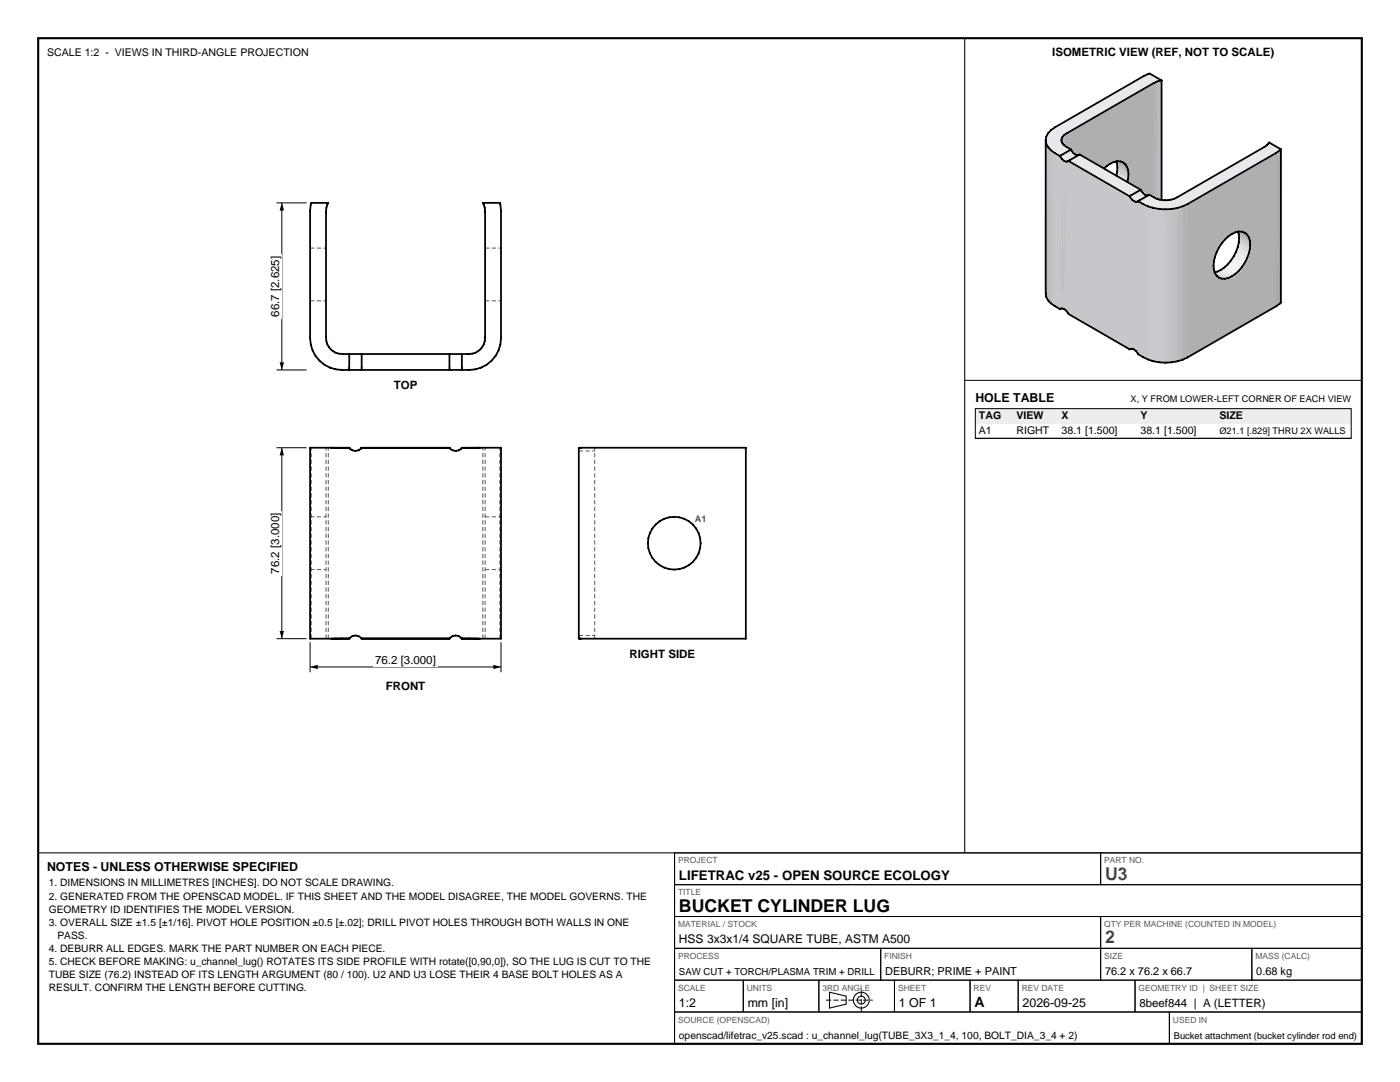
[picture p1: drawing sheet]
<svg xmlns="http://www.w3.org/2000/svg" width="279mm" height="216mm" viewBox="0 0 279 216" stroke-linecap="round" stroke-linejoin="round" font-family="sans-serif">
<path d="M7.6 7.6h264.2v200.7h-264.2z" fill="none" stroke="#000" stroke-width=".42"/>
<g fill="none" stroke="#000" stroke-width=".21">
<path d="M192.5 7.6v162.6M7.6 170.2h264.2M134.6 170.2v38.1M165.5 198l3.4 .8v1.6l-3.4 .8z"/>
<circle cx="171.9" cy="199.6" r="1.59"/>
<circle cx="171.9" cy="199.6" r=".79"/>
</g>
<g fill="none" stroke="#000" stroke-width=".2">
<path d="M61.9 128.1v6M61.9 133.1h38.1M100 128.1v6M134.6 170.2h85.1v6.3h-85.1zM134.6 176.5h137.2v6.4h-137.2zM219.7 170.2h52.1v6.3h-52.1zM134.6 182.9h85.1v6.3h-85.1zM134.6 189.2h41.2v6.4h-41.2zM134.6 195.6h13.7v6.3h-13.7zM148.3 195.6h15.1v6.3h-15.1zM163.4 195.6h15.1v6.3h-15.1zM175.8 189.2h43.9v6.4h-43.9z"/>
<path d="M178.5 195.6h15.1v6.3h-15.1zM193.6 195.6h9.6v6.3h-9.6zM203.2 195.6h23.3v6.3h-23.3zM219.7 182.9h52.1v6.3h-52.1zM219.7 189.2h30.1v6.4h-30.1zM226.5 195.6h45.3v6.3h-45.3zM249.8 189.2h22v6.4h-22zM134.6 201.9h98.8v6.4h-98.8zM233.4 201.9h38.4v6.4h-38.4z"/>
</g>
<path d="M164.8 199.6h9.4M171.9 201.9v-4.6" fill="none" stroke="#000" stroke-width=".2" stroke-dasharray="1.1 .4" stroke-linecap="butt"/>
<g fill="none" stroke="#595959" stroke-width=".2" stroke-dasharray=".8 .5" stroke-linecap="butt">
<path d="M61.9 49.5h3.2M96.8 49.5h3.2M61.9 60h3.2M96.8 60h3.2M115.5 90h3.2M61.9 113.7h3.2M61.9 103.1h3.2M96.8 113.7h3.2M96.8 103.1h3.2M62.1 127.4v-38.1M65.1 127.4v-38.1M65.5 127.4v-38.1"/>
<path d="M96.4 127.4v-38.1M96.8 127.4v-38.1M99.8 127.4v-38.1M115.5 126.8h3.2M118.7 127.4v-38.1"/>
</g>
<g fill="none" stroke="#000" stroke-width=".35">
<path d="M62.1 40.5h3.4l-.4 1v.7v25.1a3.2 3.2 0 0 0 3.3 3.3h25.1a3.2 3.2 0 0 0 3.3-3.3v-25.1l-.1-.7-.3-1h3.4l.2 1.6v25.4a6.4 6.4 0 0 1-6.4 6.3h-25.4a6.4 6.4 0 0 1-6.3-6.3v-25.4zM69.7 70.6v3.2M72.2 70.6l-.1 3.2M89.7 70.6v3.2M92.2 70.6l-.1 3.2M66.1 89.3l2.1 .1M69.7 89.3a1.52 1.52 0 0 0 2.5 0M69.7 89.4l-7.8-.1v38.1h7.8M72.1 89.4l17.6-.1a1.52 1.52 0 0 0 2.4 .1l7.9-.1v38.1h-7.9M95.8 89.3l-2.2 .1M115.5 89.4l33.3-.1v38.1h-33.3zM68.2 127.4h-2.1"/>
<path d="M69.7 127.4a1.52 1.52 0 0 1 2.5 0M72.1 127.4h17.6a1.52 1.52 0 0 1 2.5 0M92.1 127.4h.1M93.6 127.4h2.2M115.5 127.4h.1"/>
<circle cx="134.6" cy="108.4" r="5.3"/>
</g>
<path d="M61.9 133.1l1.5-.5v.9zM98.5 132.6l1.5 .5-1.5 .4z" fill="#000"/>
<path d="M74.5 130.3h12.9v2.8h-12.9z" fill-rule="evenodd" fill="#fff"/>
<path d="M55.2 89.3h6M56.2 89.3v38.1M55.2 127.4h6" fill="none" stroke="#000" stroke-width=".2"/>
<path d="M56.2 89.3l.5 1.6h-.9zM55.8 125.9h.9l-.5 1.5z" fill="#000"/>
<path d="M53.4 101.9h2.8v13h-2.8z" fill-rule="evenodd" fill="#fff"/>
<path d="M55.2 40.5h6M56.2 40.5v33.3M55.2 73.8h6" fill="none" stroke="#000" stroke-width=".2"/>
<path d="M56.2 40.5l.5 1.5h-.9zM55.8 72.3h.9l-.5 1.5z" fill="#000"/>
<path d="M53.4 50.7h2.8v12.9h-2.8z" fill-rule="evenodd" fill="#fff"/>
<g fill="#c0c0c4" stroke="#c0c0c4" stroke-width=".2">
<path d="M231.8 16v30.6l-.4 .1z"/>
<path d="M231.4 16.1l.4-.1-.4 30.7z"/>
<path d="M222.9 32.7l2.3 2.1-2.2-1.3z"/>
<path d="M222.9 32.7l2.2 1.3 .1 .8z"/>
<path d="M247.2 46.7l2.3 2.1-2.2-1.3z"/>
<path d="M247.2 46.7l2.2 1.3 .1 .8z"/>
<path d="M235 41.5v30.6l-1.2 .2z"/>
<path d="M233.8 41.7l1.2-.2-1.2 30.8z"/>
</g>
<g fill="#bababe" stroke="#bababe" stroke-width=".2">
<path d="M231.4 16.1v30.6l-.5 .2z"/>
<path d="M230.9 16.3l.5-.2-.5 30.8z"/>
<path d="M236.1 41.2v30.6l-1.1 .3z"/>
<path d="M235 41.5l1.1-.3-1.1 30.9z"/>
</g>
<g fill="#b3b3b6" stroke="#b3b3b6" stroke-width=".2">
<path d="M230.9 16.3v30.6l-.6 .3z"/>
<path d="M230.3 16.6l.6-.3-.6 30.9z"/>
<path d="M237 40.7v30.6l-.9 .5z"/>
<path d="M236.1 41.2l.9-.5-.9 31.1z"/>
</g>
<g fill="#afafb2" stroke="#afafb2" stroke-width=".2">
<path d="M224.6 37.5l5.7 9.7-6.2-8.8z"/>
<path d="M224.1 38.4l6.2 8.8-6.7-8z"/>
<path d="M223.6 39.2l6.7 8-7.3-7.2z"/>
<path d="M224.9 36.6l5.4 10.6-5.7-9.7z"/>
<path d="M225.1 35.6l5.2 11.6-5.4-10.6z"/>
<path d="M222.3 40.6l.7-.6 7.3 7.2z"/>
<path d="M221.6 41.1l8.7 6.1-17.5 10z"/>
<path d="M225.2 34.8l5.1 12.4-5.2-11.6z"/>
<path d="M221.6 41.1l.7-.5 8 6.6z"/>
<path d="M230.3 16.6v30.6l-5.1-12.4z"/>
<path d="M220.8 41.4l.8-.3-8.8 16.1z"/>
<path d="M220.2 41.6l.6-.2-8 15.8z"/>
<path d="M219.5 41.6h.7l-7.4 15.6z"/>
<path d="M219 41.4l.5 .2-6.7 15.6z"/>
<path d="M218.5 41l.5 .4-6.2 15.8z"/>
<path d="M230.3 16.6l-5.1 18.2-.1-.8z"/>
<path d="M218.2 40.5l.3 .5-5.7 16.2z"/>
<path d="M230.3 16.6l-5.2 17.4-.2-.7z"/>
<path d="M218 39.8l.2 .7-5.4 16.7z"/>
<path d="M230.3 16.6l-5.4 16.7-.3-.5z"/>
<path d="M217.9 39l.1 .8-5.2 17.4z"/>
<path d="M230.3 16.6l-5.7 16.2-.5-.4z"/>
<path d="M230.3 16.6l-6.2 15.8-.5-.2z"/>
<path d="M230.3 16.6l-6.7 15.6h-.6z"/>
<path d="M230.3 16.6l-7.3 15.6-.7 .1z"/>
<path d="M230.3 16.6l-8 15.7-.7 .4z"/>
<path d="M212.8 26.6l5.1 12.4-5.1 18.2z"/>
<path d="M212.8 26.6l8.8 6.1-.8 .5z"/>
<path d="M212.8 26.6l5.2 11.5-.1 .9z"/>
<path d="M212.8 26.6l17.5-10-8.7 16.1z"/>
<path d="M212.8 26.6l8 6.6-.6 .6z"/>
<path d="M212.8 26.6l5.4 10.6-.2 .9z"/>
<path d="M212.8 26.6l7.4 7.2-.7 .8z"/>
<path d="M212.8 26.6l5.7 9.7-.3 .9z"/>
<path d="M212.8 26.6l6.7 8-.5 .8z"/>
<path d="M212.8 26.6l6.2 8.8-.5 .9z"/>
<path d="M248.9 51.5l5.8 9.6-6.3-8.7z"/>
<path d="M248.4 52.4l6.3 8.7-6.8-7.8z"/>
<path d="M247.9 53.3l6.8 7.8-7.5-7.1z"/>
<path d="M249.2 50.6l5.5 10.5-5.8-9.6z"/>
<path d="M249.4 49.7l5.3 11.4-5.5-10.5z"/>
<path d="M246.6 54.6l.6-.6 7.5 7.1z"/>
<path d="M245.8 55.1l8.9 6-17.7 10.2z"/>
<path d="M249.5 48.8l5.2 12.3-5.3-11.4z"/>
<path d="M245.8 55.1l.8-.5 8.1 6.5z"/>
<path d="M254.7 30.5v30.6l-5.2-12.3z"/>
<path d="M245.1 55.5l.7-.4-8.8 16.2z"/>
<path d="M244.4 55.6l.7-.1-8.1 15.8z"/>
<path d="M243.8 55.6h.6l-7.4 15.7z"/>
<path d="M243.3 55.4l.5 .2-6.8 15.7z"/>
<path d="M242.8 55l.5 .4-6.3 15.9z"/>
<path d="M254.7 30.5l-5.2 18.3-.1-.8z"/>
<path d="M242.5 54.5l.3 .5-5.8 16.3z"/>
<path d="M254.7 30.5l-5.3 17.5-.2-.7z"/>
<path d="M242.3 53.8l.2 .7-5.5 16.8z"/>
<path d="M254.7 30.5l-5.5 16.8-.3-.5z"/>
<path d="M242.2 53l.1 .8-5.3 17.5z"/>
<path d="M254.7 30.5l-5.8 16.3-.5-.4z"/>
<path d="M254.7 30.5l-6.3 15.9-.5-.2z"/>
<path d="M254.7 30.5l-6.8 15.7h-.7z"/>
<path d="M254.7 30.5l-7.5 15.7-.6 .2z"/>
<path d="M254.7 30.5l-8.1 15.9-.8 .3z"/>
<path d="M237 40.7l5.2 12.3-5.2 18.3z"/>
<path d="M237 40.7l5.3 11.5-.1 .8z"/>
<path d="M237 40.7l8.8 6-.7 .5z"/>
<path d="M237 40.7l17.7-10.2-8.9 16.2z"/>
<path d="M237 40.7l5.5 10.5-.2 1z"/>
<path d="M237 40.7l8.1 6.5-.7 .6z"/>
<path d="M237 40.7l7.4 7.1-.6 .8z"/>
<path d="M237 40.7l5.8 9.6-.3 .9z"/>
<path d="M237 40.7l6.3 8.7-.5 .9z"/>
<path d="M237 40.7l6.8 7.9-.5 .8z"/>
</g>
<g fill="#ededf2" stroke="#ededf2" stroke-width=".2">
<path d="M222.4 36.2l1.7 2.2-2.2-1.3z"/>
<path d="M222.4 36.2l2.2 1.3-.5 .9z"/>
<path d="M246.7 50.2l1.7 2.2-2.2-1.3z"/>
<path d="M246.7 50.2l2.2 1.3-.5 .9z"/>
</g>
<g fill="#f2f2f7" stroke="#f2f2f7" stroke-width=".2">
<path d="M221.9 37.1l2.2 1.3-2.7-.4z"/>
<path d="M221.4 38l2.7 .4-.5 .8z"/>
<path d="M246.2 51.1l2.2 1.3-2.7-.4z"/>
<path d="M245.7 52l2.7 .4-.5 .9z"/>
</g>
<g fill="#f3f3f8" stroke="#f3f3f8" stroke-width=".2">
<path d="M221.4 38l2.2 1.2-2.8-.5z"/>
<path d="M220.8 38.7l2.8 .5-.6 .8z"/>
<path d="M245.7 52l2.2 1.3-2.9-.6z"/>
<path d="M245 52.7l2.9 .6-.7 .7z"/>
</g>
<g fill="#e6e6ea" stroke="#e6e6ea" stroke-width=".2">
<path d="M222.7 35.3l1.9 2.2-2.2-1.3z"/>
<path d="M222.7 35.3l2.2 1.3-.3 .9z"/>
<path d="M247 49.3l1.9 2.2-2.2-1.3z"/>
<path d="M247 49.3l2.2 1.3-.3 .9z"/>
</g>
<g fill="#dbdbe0" stroke="#dbdbe0" stroke-width=".2">
<path d="M222.9 34.4l2 2.2-2.2-1.3z"/>
<path d="M222.9 34.4l2.2 1.2-.2 1z"/>
<path d="M247.2 48.4l2 2.2-2.2-1.3z"/>
<path d="M247.2 48.4l2.2 1.3-.2 .9z"/>
</g>
<g fill="#f1f1f6" stroke="#f1f1f6" stroke-width=".2">
<path d="M220.1 39.4l.7-.7 2.2 1.3z"/>
<path d="M220.1 39.4l2.9 .6-.7 .6z"/>
<path d="M244.4 53.4l.6-.7 2.2 1.3z"/>
<path d="M244.4 53.4l2.8 .6-.6 .6z"/>
</g>
<g fill="#cfcfd3" stroke="#cfcfd3" stroke-width=".2">
<path d="M223 33.5l2.1 2.1-2.2-1.2z"/>
<path d="M223 33.5l2.2 1.3-.1 .8z"/>
<path d="M247.3 47.5l2.1 2.2-2.2-1.3z"/>
<path d="M247.3 47.5l2.2 1.3-.1 .9z"/>
</g>
<g fill="#ececf1" stroke="#ececf1" stroke-width=".2">
<path d="M219.3 39.8l.8-.4 2.2 1.2z"/>
<path d="M219.3 39.8l3 .8-.7 .5z"/>
<path d="M243.6 53.9l.8-.5 2.2 1.2z"/>
<path d="M243.6 53.9l3 .7-.8 .5z"/>
<path d="M209.3 29.5l2.5 1.4-2.1-.9z"/>
<path d="M209.7 30l2.1 .9-1.3-.3z"/>
<path d="M210.5 30.6l1.3 .3-.2 .2z"/>
<path d="M213.2 32.1l.3-.2 12.2 7.1z"/>
<path d="M213.2 32.1l12.5 6.9-.2 .2z"/>
<path d="M227.1 40.2l.3-.2 .8 .7z"/>
<path d="M227.4 40l1.7 1.2-.9-.5z"/>
<path d="M227.4 40l2.6 1.4-.9-.2z"/>
</g>
<g fill="#e4e4e9" stroke="#e4e4e9" stroke-width=".2">
<path d="M218.6 40.2l.7-.4 2.3 1.3z"/>
<path d="M218.6 40.2l3 .9-.8 .3z"/>
<path d="M242.9 54.2l.7-.3 2.2 1.2z"/>
<path d="M242.9 54.2l2.9 .9-.7 .4z"/>
</g>
<g fill="#b0b0b4" stroke="#b0b0b4" stroke-width=".2">
<path d="M222.7 32l2.4 2-2.2-1.3z"/>
<path d="M222.7 32l2.2 1.3 .2 .7z"/>
<path d="M247 46.1l2.4 1.9-2.2-1.3z"/>
<path d="M247 46.1l2.2 1.2 .2 .7z"/>
</g>
<g fill="#d9d9de" stroke="#d9d9de" stroke-width=".2">
<path d="M217.9 40.3l.7-.1 2.2 1.2z"/>
<path d="M217.9 40.3l2.9 1.1-.6 .2z"/>
<path d="M242.2 54.4l.7-.2 2.2 1.3z"/>
<path d="M242.2 54.4l2.9 1.1-.7 .1z"/>
</g>
<g fill="#ccccd0" stroke="#ccccd0" stroke-width=".2">
<path d="M217.3 40.3h.6l2.3 1.3z"/>
<path d="M217.3 40.3l2.9 1.3h-.7z"/>
<path d="M241.6 54.3l.6 .1 2.2 1.2z"/>
<path d="M241.6 54.3l2.8 1.3h-.6z"/>
</g>
<g fill="#9f9fa3" stroke="#9f9fa3" stroke-width=".2">
<path d="M222.4 31.5l2.5 1.8-2.2-1.3z"/>
<path d="M222.4 31.5l2.2 1.3 .3 .5z"/>
<path d="M246.7 45.5l2.5 1.8-2.2-1.2z"/>
<path d="M246.7 45.5l2.2 1.3 .3 .5z"/>
</g>
<g fill="#bdbdc1" stroke="#bdbdc1" stroke-width=".2">
<path d="M216.8 40.1l2.7 1.5z"/>
<path d="M241 54.1l2.8 1.5z"/>
</g>
<g fill="#9e9ea1" stroke="#9e9ea1" stroke-width=".2">
<path d="M221.9 31.1l2.7 1.7z"/>
<path d="M211.8 61.5l2-1.2z"/>
<path d="M211.6 61.6l2.2-1.3z"/>
<path d="M211.6 61.6l.2-.1z"/>
<path d="M212.1 27.3v30.6l-.2 .3z"/>
<path d="M211.9 27.6l-.1 31z"/>
<path d="M212.1 27.3l-.2 30.9v-30.6z"/>
<path d="M225.7 69.6l2-1.2z"/>
<path d="M225.5 69.6l2.2-1.2z"/>
<path d="M225.5 69.6h.2z"/>
<path d="M246.2 45.2l2.7 1.6z"/>
</g>
<g fill="#e8e8ed" stroke="#e8e8ed" stroke-width=".2">
<path d="M229.1 14.8l.3-.1 1.5 1.6z"/>
<path d="M228.2 15.2l.9-.4 1.8 1.5z"/>
<path d="M229.4 14.7l2.4 1.3-.4 .1z"/>
<path d="M229.4 14.7l2 1.4-.5 .2z"/>
<path d="M228.2 15.2l2.7 1.1-.6 .3z"/>
<path d="M212.8 26.6l15.4-11.4 2.1 1.4z"/>
<path d="M210.5 25.4l17.7-10.2-15.4 11.4z"/>
<path d="M209.7 26l.8-.6 1.9 1.6z"/>
<path d="M210.5 25.4l2.3 1.2-.4 .4z"/>
<path d="M209.7 26l2.4 1.3-2.9-.7z"/>
<path d="M209.7 26l2.7 1-.3 .3z"/>
<path d="M209.2 26.6l2.7 1-3.1-.3z"/>
<path d="M209.2 26.6l2.9 .7-.2 .3z"/>
<path d="M208.8 27.3l3.1 .3-.1 .4z"/>
<path d="M208.8 27.3l3 .7h-3.1z"/>
<path d="M208.7 28h3.1l.1 .3z"/>
<path d="M208.7 28l3.2 .3-3.1 .4z"/>
<path d="M208.8 28.7l3.1-.4 .2 .4z"/>
<path d="M208.8 28.7h3.3l-2.9 .6z"/>
<path d="M253.3 28.4l2.3 1.4-2.5-1.1z"/>
<path d="M209.3 29.5l2.8-.8 .3 .3z"/>
<path d="M253.1 28.7l2.5 1.1-2.8-.8z"/>
<path d="M209.2 29.3l2.9-.6-2.8 .8z"/>
<path d="M209.3 29.5l3.1-.5 .4 .3z"/>
<path d="M252.8 29l2.8 .8-.1 .2z"/>
<path d="M252.4 29.3l.4-.3 1.9 1.5z"/>
<path d="M252.8 29l2.7 1-.8 .5z"/>
<path d="M209.3 29.5l3.5-.2-1 1.6z"/>
<path d="M212.8 29.3l.9 .5-1.9 1.1z"/>
<path d="M234.9 39.4l17.5-10.1 2.3 1.2z"/>
<path d="M213.5 31.9l2-1.1 12.2 7.1z"/>
<path d="M213.5 31.9l14.2 6-2 1.1z"/>
<path d="M234.9 39.4l19.8-8.9-17.7 10.2z"/>
<path d="M227.4 40l2-1.1 .9 .5z"/>
<path d="M234.3 39.7l.6-.3 2.1 1.3z"/>
<path d="M233.8 39.8l.5-.1 1.8 1.5z"/>
<path d="M230.3 39.4l3.5 2.3z"/>
<path d="M227.4 40l2.9-.6-.3 2z"/>
<path d="M230.9 39.7l.5 .1 2.4 1.9z"/>
<path d="M233.2 39.9l.6-.1 1.2 1.7z"/>
<path d="M231.4 39.8l.6 .1 1.8 1.8z"/>
<path d="M234.3 39.7l2.7 1-.9 .5z"/>
<path d="M232.6 40l.6-.1 .6 1.8z"/>
<path d="M232 39.9l.6 .1 1.2 1.7z"/>
<path d="M230.3 39.4l-.1 2.1-.2-.1z"/>
<path d="M233.8 39.8l2.3 1.4-1.1 .3z"/>
<path d="M230.3 39.4l1.1 2.3-1.2-.2z"/>
<path d="M230.3 39.4l2.3 2.4-1.2-.1z"/>
<path d="M230.3 39.4l3.5 2.3-1.2 .1z"/>
<path d="M233.2 39.9l1.8 1.6-1.2 .2z"/>
</g>
<g fill="#c7c7cb" stroke="#c7c7cb" stroke-width=".2">
<path d="M210.5 61.1l1.1 .5z"/>
<path d="M210.5 61.1l1.5 .4-.4 .1z"/>
<path d="M213.2 62.5l12.3 7.2z"/>
<path d="M212.8 62l12.7 7.6-12.3-7.1z"/>
<path d="M210.5 30.6l1.5 30.9-1.5-.4z"/>
<path d="M212 31.8l.4 29.9-.4-.2z"/>
<path d="M213.2 62.5l12.3 7.1z"/>
<path d="M212.4 32.1l.4 29.9-.4-.3z"/>
<path d="M212.8 62l13.1 7.6h-.4z"/>
<path d="M212.8 32.3l13.1 37.3-13.1-7.6z"/>
<path d="M226.7 70.1l1.5 1.2-1.1-.8z"/>
<path d="M227.1 70.5l1.1 .8z"/>
<path d="M210.5 30.6l1.5 1.2v29.7z"/>
<path d="M212 31.8l.4 .3v29.6z"/>
<path d="M212.4 32.1l.4 .2v29.7z"/>
<path d="M225.9 39.8l.4 29.9-.4-.1z"/>
<path d="M226.3 40.1l.4 30-.4-.4z"/>
<path d="M226.7 40.3l1.5 31-1.5-1.2z"/>
<path d="M210.5 30.6l1.1 .7z"/>
<path d="M210.5 30.6l1.1 .7 .4 .5z"/>
<path d="M212.8 32.3l13.1 7.5v29.8z"/>
<path d="M212.8 32.3l.4-.1 12.3 7.1z"/>
<path d="M225.9 39.8l.4 .3v29.6z"/>
<path d="M213.2 32.1l12.3 7.1z"/>
<path d="M226.3 40.1l.4 .2v29.8z"/>
<path d="M226.7 40.3l1.5 .4v30.6z"/>
<path d="M212.8 32.3l12.7 7 .4 .5z"/>
<path d="M213.2 32.2l12.3 7.1z"/>
<path d="M226.7 40.3l.4-.1 1.1 .5z"/>
<path d="M227.1 40.2l1.1 .5z"/>
</g>
<g fill="#ababae" stroke="#ababae" stroke-width=".2">
<path d="M212.8 26.6v30.6l-.4 .4z"/>
<path d="M255.5 30v30.6l-.8 .5z"/>
<path d="M212.4 27l.4-.4-.4 31z"/>
<path d="M254.7 30.5l.8-.5-.8 31.1z"/>
</g>
<g fill="#a2a2a5" stroke="#a2a2a5" stroke-width=".2">
<path d="M212.4 27v30.6l-.3 .3z"/>
<path d="M255.6 29.8v30.6l-.1 .2z"/>
<path d="M212.4 27l-.3 30.9v-30.6z"/>
<path d="M255.6 29.8l-.1 30.8v-30.6z"/>
</g>
<g fill="#b4b4b7" stroke="#b4b4b7" stroke-width=".2">
<path d="M208.7 28l.1 31.3-.1-.7z"/>
<path d="M208.7 28l.1 .7v30.6z"/>
</g>
<g fill="#bbbbbe" stroke="#bbbbbe" stroke-width=".2">
<path d="M208.8 28.7l.4 31.2-.4-.6z"/>
<path d="M208.8 28.7l.4 .6v30.6z"/>
</g>
<g fill="#c1c1c5" stroke="#c1c1c5" stroke-width=".2">
<path d="M209.2 29.3l.1 30.8-.1-.2z"/>
<path d="M209.3 29.5l.4 31-.4-.4z"/>
<path d="M209.2 29.3l.1 .2v30.6z"/>
<path d="M209.3 29.5l.4 .5v30.5z"/>
</g>
<g fill="#c6c6ca" stroke="#c6c6ca" stroke-width=".2">
<path d="M209.7 30l.8 31.1-.8-.6z"/>
<path d="M209.7 30l.8 .6v30.5z"/>
</g>
<g fill="#d5d5d9" stroke="#d5d5d9" stroke-width=".2">
<path d="M211.8 30.9l1.9-1.1 .1 .2z"/>
<path d="M211.8 30.9l2-.9-2.2 1.3z"/>
<path d="M211.6 31.1l.2-.2-.2 .4z"/>
<path d="M225.7 39l2-1.1v.1z"/>
<path d="M225.7 39l2-1-2.2 1.3z"/>
<path d="M225.5 39.2l.2-.2-.2 .3z"/>
</g>
<g fill="#e5e5ea" stroke="#e5e5ea" stroke-width=".2">
<path d="M211.6 31.3l2.2-1.3 .4 .5z"/>
<path d="M211.6 31.3l2.6-.8-2.2 1.3z"/>
<path d="M225.5 39.3l2.2-1.3 .4 .5z"/>
<path d="M225.5 39.3l2.6-.8-2.2 1.3z"/>
</g>
<g fill="#eaeaef" stroke="#eaeaef" stroke-width=".2">
<path d="M212 31.8l2.2-1.3 .4 .3z"/>
<path d="M212 31.8l2.6-1-2.2 1.3z"/>
<path d="M225.9 39.8l2.2-1.3 .4 .4z"/>
<path d="M225.9 39.8l2.6-.9-2.2 1.2z"/>
</g>
<g fill="#e4e4e8" stroke="#e4e4e8" stroke-width=".2">
<path d="M212.4 32.1l2.2-1.3 .4 .2z"/>
<path d="M212.4 32.1l2.6-1.1-2.2 1.3z"/>
<path d="M226.3 40.1l2.2-1.2 .4 .1z"/>
<path d="M226.3 40.1l2.6-1.1-2.2 1.3z"/>
</g>
<g fill="#c9c9cd" stroke="#c9c9cd" stroke-width=".2">
<path d="M228.2 40.7l.9 31-.9-.4z"/>
<path d="M231.4 41.7l1.2 30.7-1.2-.1z"/>
<path d="M228.2 40.7l.9 .5v30.5z"/>
<path d="M231.4 41.7l1.2 .1v30.6z"/>
</g>
<g fill="#d3d3d7" stroke="#d3d3d7" stroke-width=".2">
<path d="M212.8 32.3l2.2-1.3 .4-.1z"/>
<path d="M212.8 32.3l2.6-1.4-2.2 1.3z"/>
<path d="M226.7 40.3l2.2-1.3 .4-.1z"/>
<path d="M226.7 40.3l2.6-1.4-2.2 1.3z"/>
</g>
<g fill="#cacacf" stroke="#cacacf" stroke-width=".2">
<path d="M229.1 41.2l.9 30.8-.9-.3z"/>
<path d="M230 41.4l.2 30.7-.2-.1z"/>
<path d="M229.1 41.2l.9 .2v30.6z"/>
<path d="M230 41.4l.2 .1v30.6z"/>
</g>
<g fill="#cacace" stroke="#cacace" stroke-width=".2">
<path d="M230.2 41.5l1.2 30.8-1.2-.2z"/>
<path d="M230.2 41.5l1.2 .2v30.6z"/>
</g>
<g fill="#c5c5c9" stroke="#c5c5c9" stroke-width=".2">
<path d="M233.8 41.7v30.6l-1.2 .1z"/>
<path d="M232.6 41.8l1.2-.1-1.2 30.7z"/>
</g>
<g fill="none" stroke="#000" stroke-width=".35">
<path d="M231.8 16l-2.4-1.3-.3 .1-18.6 10.6a3.1 3.1 0 0 0-1.8 2.6M231.8 16l-1.5 .6-17.5 10a1.39 1.39 0 0 0-1 1.4 1.39 1.39 0 0 0 1 1.3l.9 .5M231.8 16v23.9M208.7 28v30.6a3 3 0 0 0 1.8 2.5l1.1 .6M208.7 28a3.2 3.2 0 0 0 1.8 2.6l1.1 .5M211.6 31.1a1.3 1.3 0 0 0 1.6 1M213.2 32.1l12.3 7.1M213.2 32.1l2.3-1.3 12.2 7.1M213.7 29.8l-2.1 1.3M213.7 29.8a1.66 1.66 0 0 0 1.6 1.1M220.4 33.6a3.4 3.4 0 0 1 3.7-1.2 3.4 3.4 0 0 1 .9 3.9M222.8 32.2a4.5 4.5 0 0 1 0 2.8"/>
<path d="M225.5 39.2a1.3 1.3 0 0 0 1.6 1M227.7 37.9l-2.2 1.3M227.7 37.9a1.66 1.66 0 0 0 1.5 1.1M255.6 29.8v30.6l-.9 .7-17.7 10.2a9.3 9.3 0 0 1-9.9-.8 1.26 1.26 0 0 0-1.6-.8M255.6 29.8l-.9 .7-17.7 10.2a9.9 9.9 0 0 1-9.9-.5M255.6 29.8l-2.3-1.4-.9 .9-17.5 10.1a5.1 5.1 0 0 1-5.5-.5l-2.3 1.3M244.4 47.8a3.5 3.5 0 0 1 4-1.4 3.5 3.5 0 0 1 .8 4.2 7 7 0 0 1-4.8 5 2.17 2.17 0 0 1-2.2-2.6 8.1 8.1 0 0 1 2.2-5.2zM247.1 46.2a7.1 7.1 0 0 1-2.7 7.2l-.8 .5-1.2 .4M211.6 61.7v-.1a1.41 1.41 0 0 1 1.6 1.1l12.3 7M211.7 61.6l-.1 .1M225.6 69.6l-.1 .1"/>
</g>
<path d="M192.5 75.9h79.3" fill="none" stroke="#000" stroke-width=".2"/>
<path d="M194.6 81.5h75.1v3h-75.1z" fill-rule="evenodd" fill="#ededed"/>
<path d="M194.6 81.5h75.1v6h-75.1zM194.6 87.5h75.1" fill="none" stroke="#000" stroke-width=".2"/>
<g font-size="3.5" fill="#bf1a1a">
<text x="220.5" y="175.5">U3</text>
<text x="220.5" y="188.2">2</text>
</g>
<text font-size="3.5" x="135.5" y="181.9">BUCKET CYLINDER LUG</text>
<text font-size="2.8" x="194.5" y="200.9">A</text>
<text font-size="2.6" x="135.5" y="175.5">LIFETRAC v25 - OPEN SOURCE ECOLOGY</text>
<g font-size="2.5">
<text x="194.6" y="80.1">HOLE TABLE</text>
<text x="9.4" y="173.7">NOTES - UNLESS OTHERWISE SPECIFIED</text>
<text x="135.5" y="200.9">1:2</text>
<text x="149.2" y="200.9">mm [in]</text>
<text x="179.4" y="200.9">1 OF 1</text>
<text x="204.1" y="200.9">2026-09-25</text>
</g>
<text font-size="2.4" x="135.5" y="188.2">HSS 3x3x1/4 SQUARE TUBE, ASTM A500</text>
<g font-size="2.3">
<text x="210" y="11.1">ISOMETRIC VIEW (REF, NOT TO SCALE)</text>
<text x="55.7" y="63.2" transform="rotate(-90 55.7 63.2)">66.7 [2.625]</text>
<text x="78.6" y="77.7">TOP</text>
<text x="55.7" y="114.4" transform="rotate(-90 55.7 114.4)">76.2 [3.000]</text>
<text x="125.6" y="131.3">RIGHT SIDE</text>
<text x="74.9" y="132.6">76.2 [3.000]</text>
<text x="77" y="137.7">FRONT</text>
<text x="227.4" y="200.9">8beef844 | A (LETTER)</text>
</g>
<g font-size="2.2">
<text x="176.6" y="194.6">DEBURR; PRIME + PAINT</text>
<text x="220.5" y="194.6">76.2 x 76.2 x 66.7</text>
<text x="250.7" y="194.6">0.68 kg</text>
</g>
<g font-size="2.1">
<text x="9.4" y="11.1">SCALE 1:2 - VIEWS IN THIRD-ANGLE PROJECTION</text>
<text x="195.4" y="83.7">TAG</text>
<text x="202.9" y="83.7">VIEW</text>
<text x="211.9" y="83.7">X</text>
<text x="227.6" y="83.7">Y</text>
<text x="243.4" y="83.7">SIZE</text>
<text x="195.4" y="86.7">A1</text>
<text x="202.9" y="86.7">RIGHT</text>
<text x="211.9" y="86.7">38.1 [1.500]</text>
<text x="227.6" y="86.7">38.1 [1.500]</text>
</g>
<g font-size="2">
<text x="9.7" y="176.9">1. DIMENSIONS IN MILLIMETRES [INCHES]. DO NOT SCALE DRAWING.</text>
<text x="9.7" y="179.5">2. GENERATED FROM THE OPENSCAD MODEL. IF THIS SHEET AND THE MODEL DISAGREE, THE MODEL GOVERNS. THE</text>
<text x="9.7" y="182.1">GEOMETRY ID IDENTIFIES THE MODEL VERSION.</text>
<text x="9.7" y="184.7">3. OVERALL SIZE ±1.5 [±1/16]. PIVOT HOLE POSITION ±0.5 [±.02]; DRILL PIVOT HOLES THROUGH BOTH WALLS IN ONE</text>
<text x="9.7" y="189.9">4. DEBURR ALL EDGES. MARK THE PART NUMBER ON EACH PIECE.</text>
<text x="11.4" y="187.3">PASS.</text>
<text x="9.7" y="192.5">5. CHECK BEFORE MAKING: u_channel_lug() ROTATES ITS SIDE PROFILE WITH rotate([0,90,0]), SO THE LUG IS CUT TO THE</text>
<text x="9.7" y="195.2">TUBE SIZE (76.2) INSTEAD OF ITS LENGTH ARGUMENT (80 / 100). U2 AND U3 LOSE THEIR 4 BASE BOLT HOLES AS A</text>
<text x="9.7" y="197.8">RESULT. CONFIRM THE LENGTH BEFORE CUTTING.</text>
<text x="135.5" y="207.3">openscad/lifetrac_v25.scad : u_channel_lug(TUBE_3X3_1_4, 100, BOLT_DIA_3_4 + 2)</text>
</g>
<g font-size="1.9">
<text x="135.5" y="194.6">SAW CUT + TORCH/PLASMA TRIM + DRILL</text>
<text x="234.3" y="207.3">Bucket attachment (bucket cylinder rod end)</text>
</g>
<g font-size="1.8">
<text x="225.6" y="80.1">X, Y FROM LOWER-LEFT CORNER OF EACH VIEW</text>
<text x="243.4" y="86.7">Ø21.1 [.829] THRU 2X WALLS</text>
</g>
<text font-size="1.8" fill="#bf1a1a" x="138.7" y="104.2">A1</text>
<g font-size="1.7" fill="#595959">
<text x="135.3" y="172.3">PROJECT</text>
<text x="220.4" y="172.3">PART NO.</text>
<text x="135.3" y="178.6">TITLE</text>
<text x="135.3" y="185">MATERIAL / STOCK</text>
<text x="220.4" y="185">QTY PER MACHINE (COUNTED IN MODEL)</text>
<text x="135.3" y="191.3">PROCESS</text>
<text x="176.5" y="191.3">FINISH</text>
<text x="220.4" y="191.3">SIZE</text>
<text x="250.5" y="191.3">MASS (CALC)</text>
<text x="135.3" y="197.7">SCALE</text>
<text x="149" y="197.7">UNITS</text>
<text x="164.1" y="197.7">3RD ANGLE</text>
<text x="179.2" y="197.7">SHEET</text>
<text x="194.3" y="197.7">REV</text>
<text x="203.9" y="197.7">REV DATE</text>
<text x="227.2" y="197.7">GEOMETRY ID | SHEET SIZE</text>
<text x="135.3" y="204">SOURCE (OPENSCAD)</text>
<text x="234.1" y="204">USED IN</text>
</g>
</svg>
